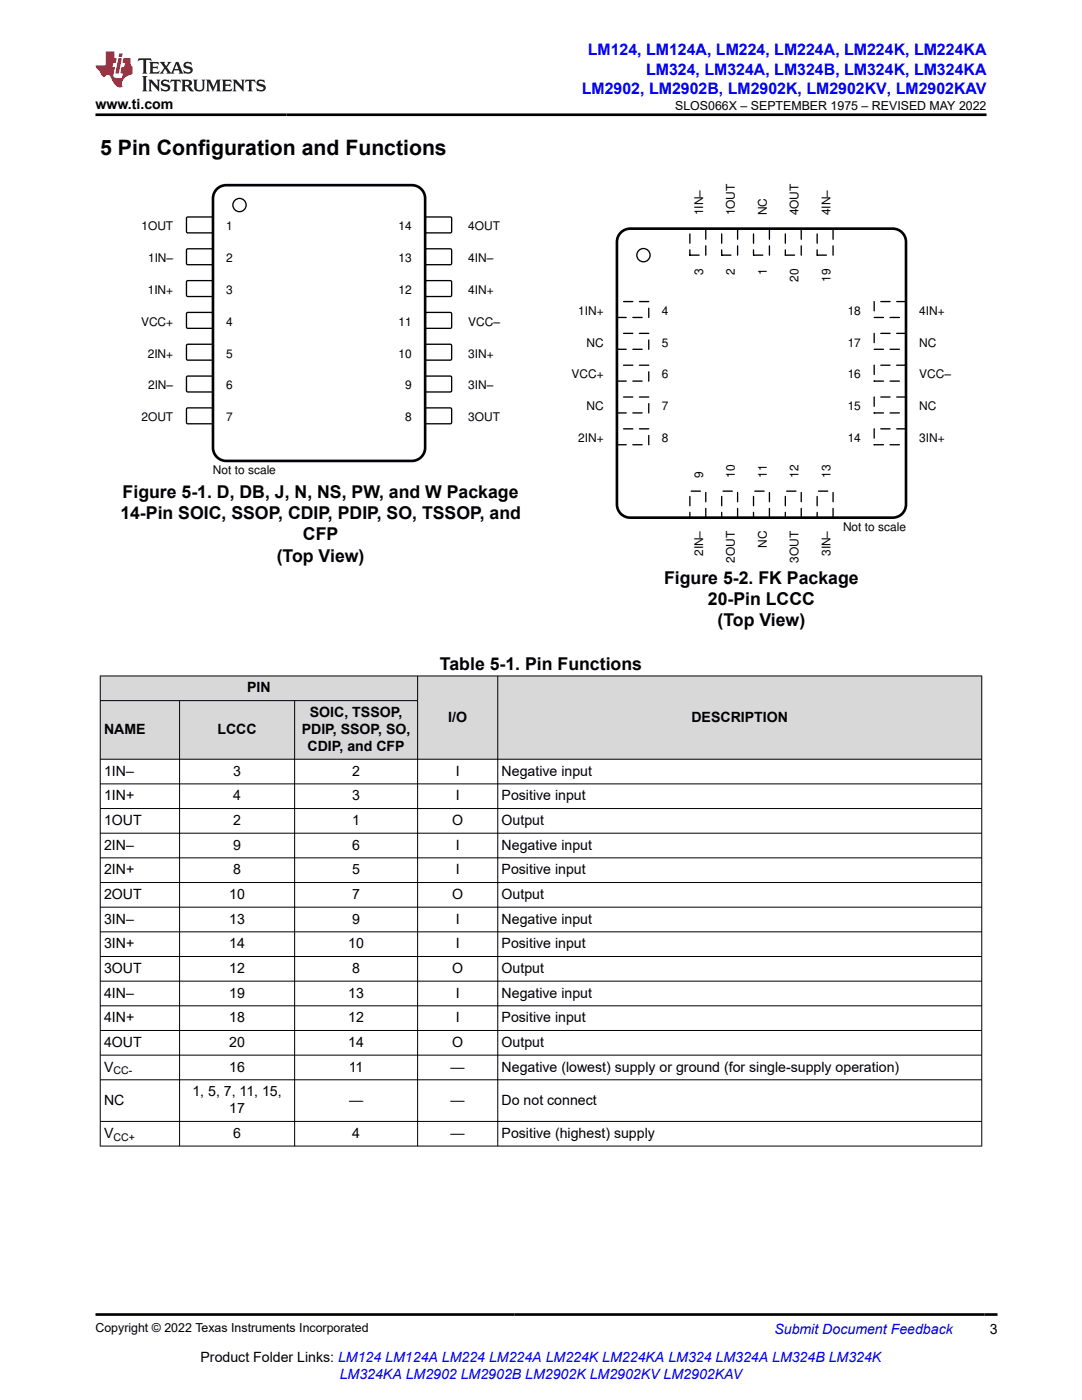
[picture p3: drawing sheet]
<svg xmlns="http://www.w3.org/2000/svg" width="216mm" height="279mm" viewBox="0 0 216 279" stroke-linecap="round" stroke-linejoin="round" font-family="sans-serif">
<path d="M37.3 43.3h5.1l.1 .3v2.7l-.3 .2-4.9-.1-.1-.2v-2.6z" fill="none" stroke="#000" stroke-width=".26"/>
<path d="M85 43.3h5l.1 .3v2.7l-.2 .2-4.9-.1-.2-.2v-2.6z" fill-rule="evenodd" fill="#fff"/>
<path d="M85 43.3h5l.1 .3v2.7l-.2 .2-4.9-.1-.2-.2v-2.6z" fill="none" stroke="#000" stroke-width=".26"/>
<path d="M37.3 49.7h5.1l.1 .2v2.8l-.3 .1h-4.9l-.1-.2v-2.7z" fill-rule="evenodd" fill="#fff"/>
<path d="M37.3 49.7h5.1l.1 .2v2.8l-.3 .1h-4.9l-.1-.2v-2.7z" fill="none" stroke="#000" stroke-width=".26"/>
<path d="M85 49.7h5l.1 .2v2.8l-.2 .1h-4.9l-.2-.2v-2.7z" fill-rule="evenodd" fill="#fff"/>
<path d="M85 49.7h5l.1 .2v2.8l-.2 .1h-4.9l-.2-.2v-2.7z" fill="none" stroke="#000" stroke-width=".26"/>
<path d="M37.3 56h5.1l.1 .3v2.7l-.3 .2-4.9-.1-.1-.2v-2.6z" fill-rule="evenodd" fill="#fff"/>
<path d="M37.3 56h5.1l.1 .3v2.7l-.3 .2-4.9-.1-.1-.2v-2.6z" fill="none" stroke="#000" stroke-width=".26"/>
<path d="M85 56h5l.1 .3v2.7l-.2 .2-4.9-.1-.2-.2v-2.6z" fill-rule="evenodd" fill="#fff"/>
<path d="M85 56h5l.1 .3v2.7l-.2 .2-4.9-.1-.2-.2v-2.6z" fill="none" stroke="#000" stroke-width=".26"/>
<path d="M37.3 62.4h5.1l.1 .2v2.8l-.3 .1h-4.9l-.1-.2v-2.7z" fill-rule="evenodd" fill="#fff"/>
<path d="M37.3 62.4h5.1l.1 .2v2.8l-.3 .1h-4.9l-.1-.2v-2.7z" fill="none" stroke="#000" stroke-width=".26"/>
<path d="M85 62.4h5l.1 .2v2.8l-.2 .1h-4.9l-.2-.2v-2.7z" fill-rule="evenodd" fill="#fff"/>
<path d="M85 62.4h5l.1 .2v2.8l-.2 .1h-4.9l-.2-.2v-2.7z" fill="none" stroke="#000" stroke-width=".26"/>
<path d="M37.3 68.7h5.1l.1 .3v2.7l-.3 .2-4.9-.1-.1-.2v-2.6z" fill-rule="evenodd" fill="#fff"/>
<path d="M37.3 68.7h5.1l.1 .3v2.7l-.3 .2-4.9-.1-.1-.2v-2.6z" fill="none" stroke="#000" stroke-width=".26"/>
<path d="M85 68.7h5l.1 .3v2.7l-.2 .2-4.9-.1-.2-.2v-2.6z" fill-rule="evenodd" fill="#fff"/>
<path d="M85 68.7h5l.1 .3v2.7l-.2 .2-4.9-.1-.2-.2v-2.6z" fill="none" stroke="#000" stroke-width=".26"/>
<path d="M37.3 75.1h5.1l.1 .2v2.8l-.3 .1h-4.9l-.1-.2v-2.7z" fill-rule="evenodd" fill="#fff"/>
<path d="M37.3 75.1h5.1l.1 .2v2.8l-.3 .1h-4.9l-.1-.2v-2.7z" fill="none" stroke="#000" stroke-width=".26"/>
<path d="M85 75.1h5l.1 .2v2.8l-.2 .1h-4.9l-.2-.2v-2.7z" fill-rule="evenodd" fill="#fff"/>
<path d="M85 75.1h5l.1 .2v2.8l-.2 .1h-4.9l-.2-.2v-2.7z" fill="none" stroke="#000" stroke-width=".26"/>
<path d="M37.2 81.5l.3-.1h4.9l.1 .3v2.7l-.3 .2-4.9-.1-.1-.2z" fill-rule="evenodd" fill="#fff"/>
<path d="M37.2 81.5l.3-.1h4.9l.1 .3v2.7l-.3 .2-4.9-.1-.1-.2z" fill="none" stroke="#000" stroke-width=".26"/>
<path d="M84.9 81.5l.2-.1h4.9l.1 .3v2.7l-.2 .2-4.9-.1-.2-.2z" fill-rule="evenodd" fill="#fff"/>
<g fill="none" stroke="#000" stroke-width=".26">
<path d="M84.9 81.5l.2-.1h4.9l.1 .3v2.7l-.2 .2-4.9-.1-.2-.2z"/>
<circle cx="47.8" cy="40.9" r="1.32"/>
</g>
<path d="M43.1 37.9a2.64 2.64 0 0 1 2-.9h37.1a2.65 2.65 0 0 1 2.6 2.6v49.7a2.65 2.65 0 0 1-2.6 2.7h-37.1a2.65 2.65 0 0 1-2.6-2.7v-49.7l.1-.6z" fill="none" stroke="#000" stroke-width=".53"/>
<path d="M123.1 60.2h6.4v3.2h-6.4z" fill-rule="evenodd" fill="#fff"/>
<path d="M123.1 60.2h6.4v3.2h-6.4z" fill="none" stroke="#000" stroke-width=".26" stroke-dasharray="1.9 1.3"/>
<path d="M123.1 66.5h6.4v3.2h-6.4z" fill-rule="evenodd" fill="#fff"/>
<path d="M123.1 66.5h6.4v3.2h-6.4z" fill="none" stroke="#000" stroke-width=".26" stroke-dasharray="1.9 1.3"/>
<path d="M123.1 72.9h6.4v3.2h-6.4z" fill-rule="evenodd" fill="#fff"/>
<path d="M123.1 72.9h6.4v3.2h-6.4z" fill="none" stroke="#000" stroke-width=".26" stroke-dasharray="1.9 1.3"/>
<path d="M123.1 79.2h6.4v3.2h-6.4z" fill-rule="evenodd" fill="#fff"/>
<path d="M123.1 79.2h6.4v3.2h-6.4z" fill="none" stroke="#000" stroke-width=".26" stroke-dasharray="1.9 1.3"/>
<path d="M123.1 85.6h6.4v3.2h-6.4z" fill-rule="evenodd" fill="#fff"/>
<path d="M123.1 85.6h6.4v3.2h-6.4z" fill="none" stroke="#000" stroke-width=".26" stroke-dasharray="1.9 1.3"/>
<path d="M137.7 98h3.1v5.3h-3.1z" fill-rule="evenodd" fill="#fff"/>
<path d="M137.7 98h3.1v5.3h-3.1z" fill="none" stroke="#000" stroke-width=".26" stroke-dasharray="1.9 1.3"/>
<path d="M144 98h3.2v5.3h-3.2z" fill-rule="evenodd" fill="#fff"/>
<path d="M144 98h3.2v5.3h-3.2z" fill="none" stroke="#000" stroke-width=".26" stroke-dasharray="1.9 1.3"/>
<path d="M150.4 98h3.1v5.3h-3.1z" fill-rule="evenodd" fill="#fff"/>
<path d="M150.4 98h3.1v5.3h-3.1z" fill="none" stroke="#000" stroke-width=".26" stroke-dasharray="1.9 1.3"/>
<path d="M156.7 98h3.2v5.3h-3.2z" fill-rule="evenodd" fill="#fff"/>
<path d="M156.7 98h3.2v5.3h-3.2z" fill="none" stroke="#000" stroke-width=".26" stroke-dasharray="1.9 1.3"/>
<path d="M163.1 98h3.1v5.3h-3.1z" fill-rule="evenodd" fill="#fff"/>
<path d="M163.1 98h3.1v5.3h-3.1z" fill="none" stroke="#000" stroke-width=".26" stroke-dasharray="1.9 1.3"/>
<path d="M174.4 85.6h6.4v3.2h-6.4z" fill-rule="evenodd" fill="#fff"/>
<path d="M174.4 85.6h6.4v3.2h-6.4z" fill="none" stroke="#000" stroke-width=".26" stroke-dasharray="1.9 1.3"/>
<path d="M174.4 79.2h6.4v3.2h-6.4z" fill-rule="evenodd" fill="#fff"/>
<path d="M174.4 79.2h6.4v3.2h-6.4z" fill="none" stroke="#000" stroke-width=".26" stroke-dasharray="1.9 1.3"/>
<path d="M174.4 72.9h6.4v3.2h-6.4z" fill-rule="evenodd" fill="#fff"/>
<path d="M174.4 72.9h6.4v3.2h-6.4z" fill="none" stroke="#000" stroke-width=".26" stroke-dasharray="1.9 1.3"/>
<path d="M174.4 66.5h6.4v3.2h-6.4z" fill-rule="evenodd" fill="#fff"/>
<path d="M174.4 66.5h6.4v3.2h-6.4z" fill="none" stroke="#000" stroke-width=".26" stroke-dasharray="1.9 1.3"/>
<path d="M174.4 60.2h6.4v3.2h-6.4z" fill-rule="evenodd" fill="#fff"/>
<path d="M174.4 60.2h6.4v3.2h-6.4z" fill="none" stroke="#000" stroke-width=".26" stroke-dasharray="1.9 1.3"/>
<path d="M163.1 45.6h3.1v5.3h-3.1z" fill-rule="evenodd" fill="#fff"/>
<path d="M163.1 45.6h3.1v5.3h-3.1z" fill="none" stroke="#000" stroke-width=".26" stroke-dasharray="1.9 1.3"/>
<path d="M156.7 45.6h3.2v5.3h-3.2z" fill-rule="evenodd" fill="#fff"/>
<path d="M156.7 45.6h3.2v5.3h-3.2z" fill="none" stroke="#000" stroke-width=".26" stroke-dasharray="1.9 1.3"/>
<path d="M150.4 45.6h3.1v5.3h-3.1z" fill-rule="evenodd" fill="#fff"/>
<path d="M150.4 45.6h3.1v5.3h-3.1z" fill="none" stroke="#000" stroke-width=".26" stroke-dasharray="1.9 1.3"/>
<path d="M144 45.6h3.2v5.3h-3.2z" fill-rule="evenodd" fill="#fff"/>
<path d="M144 45.6h3.2v5.3h-3.2z" fill="none" stroke="#000" stroke-width=".26" stroke-dasharray="1.9 1.3"/>
<path d="M137.7 45.6h3.1v5.3h-3.1z" fill-rule="evenodd" fill="#fff"/>
<path d="M137.7 45.6h3.1v5.3h-3.1z" fill="none" stroke="#000" stroke-width=".26" stroke-dasharray="1.9 1.3"/>
<circle cx="128.4" cy="50.9" r="1.32" fill="none" stroke="#000" stroke-width=".26"/>
<path d="M124.1 46.2l1-.5 .6-.1h52.4a2.65 2.65 0 0 1 2.7 2.7v52.4a2.65 2.65 0 0 1-2.7 2.6h-52.4a2.65 2.65 0 0 1-2.6-2.6v-52.4a2.64 2.64 0 0 1 1-2.1z" fill="none" stroke="#000" stroke-width=".53"/>
<g fill="#d8d8d8">
<path d="M20 134.9h175.9v4.9h-175.9z" fill-rule="evenodd"/>
<path d="M20.1 135h63.2v4.8h-63.2z" fill-rule="evenodd"/>
<path d="M83.4 135h15.9v16.5h-15.9z" fill-rule="evenodd"/>
<path d="M99.4 135h96.4v16.5h-96.4z" fill-rule="evenodd"/>
<path d="M20.1 139.9h15.7v11.6h-15.7z" fill-rule="evenodd"/>
<path d="M35.9 139.9h22.8v11.6h-22.8z" fill-rule="evenodd"/>
<path d="M58.9 139.9h24.4v11.6h-24.4z" fill-rule="evenodd"/>
</g>
<g fill="none" stroke="#000" stroke-width=".2">
<path d="M19.9 134.9h176.1M19.9 139.8h63.5M20 134.8v94M35.8 139.8v89M58.8 139.8v89M83.3 134.8v94M99.3 134.8v94M195.9 134.8v94M19.9 156.4h176.1M196 151.5h-176.1M19.9 161.4h176.1M19.9 166.3h176.1"/>
<path d="M19.9 171.2h176.1M19.9 176.1h176.1M19.9 181h176.1M19.9 186h176.1M19.9 190.9h176.1M19.9 195.8h176.1M19.9 200.7h176.1M19.9 205.7h176.1M19.9 210.6h176.1M19.9 215.5h176.1M19.9 223.8h176.1M19.9 228.7h176.1"/>
</g>
<path d="M27.7 11.6l-.2 .6 .5-.2h.6v.1v2.2l-.2 .4h1l-.2-.4v-2.2v-.1h.5l.5 .2-.1-.6zM29.8 12.4l.2 .3v1.6l-.2 .4h1.9l.1-.6a1.08 1.08 0 0 1-1.3 .2v-.7h.6l.4 .2v-.7l-.4 .2h-.6v-.5l.2-.2a1 1 0 0 1 1 .3l-.1-.5zM31.8 12.4l1 1.1-1 1.2h.9l-.2-.2 .4-.8 .5 .8-.2 .2h1.6l-.2-.2 .1-.5h1l.1 .5-.1 .2h.9l-.2-.4-.8-1.9h-.5l-1 2.1-.8-1.1 .9-1h-.8l.2 .2-.5 .6-.3-.6 .1-.2zM35.2 12.8l.4 1h-.8zM36.8 12.5a.65 .65 0 0 0-.2 .7 .65 .65 0 0 0 .6 .5l.7 .1 .1 .3a.79 .79 0 0 1-.7 .4 .79 .79 0 0 1-.7-.5l.1 .7 .2-.1a.93 .93 0 0 0 1.1 0 .93 .93 0 0 0 .4-.9 1.46 1.46 0 0 0-1.2-.6l-.1-.3a1.09 1.09 0 0 1 1.2 .2l-.2-.6-.1 .1-.6-.2zM28.4 15.2l.2 .4v2.2l-.2 .4h1l-.2-.4v-2.2l.2-.4zM29.6 15.9l.2 .4v1.5l-.2 .4h.8l-.3-.4v-1.3l1.7 1.8v-2l.2-.4h-.8l.2 .2 .1 1.1-1.2-1.3zM32.3 16a.65 .65 0 0 0-.2 .8 .65 .65 0 0 0 .7 .4l.6 .2 .1 .2a.79 .79 0 0 1-.7 .4 .79 .79 0 0 1-.7-.5l.1 .7 .2-.1a.93 .93 0 0 0 1.1 .1 .93 .93 0 0 0 .4-1 1.46 1.46 0 0 0-1.2-.5l-.1-.4a1.09 1.09 0 0 1 1.2 .2l-.2-.6-.1 .1-.6-.1zM34.1 15.9l-.1 .6a.63 .63 0 0 1 .7-.3l.1 1.6-.3 .4h1l-.2-.4v-1.6a.66 .66 0 0 1 .8 .3l-.1-.6zM36.2 15.9l.2 .4v1.5l-.2 .4h.9l-.2-.2v-.7h.5l.1 .2a.79 .79 0 0 0 1.2 .6l-1-.9a.61 .61 0 0 0 .6-.6 .61 .61 0 0 0-.5-.7zM36.9 16.2h.2a.47 .47 0 0 1 .5 .1 .47 .47 0 0 1 .1 .5l-.2 .1-.6 .1zM38.5 15.9l.2 .2a2.27 2.27 0 0 0 .4 2 1.04 1.04 0 0 0 1.7-.7v-1.3l.2-.2h-.8l.2 .4v1.1a.6 .6 0 0 1-.6 .6 .6 .6 0 0 1-.6-.6v-1.1l.3-.4zM41.1 15.9l.2 .4v1.5l-.2 .4h.7l-.2-.4v-1.4l.9 1.9 .8-1.9v1.4l-.2 .4h1l-.3-.4v-1.5l.3-.4h-.8l-.7 1.5-.7-1.5zM44.3 15.9l.2 .4v1.5l-.2 .4h1.9l.1-.6a1.09 1.09 0 0 1-1.3 .2v-.7h.6l.4 .2v-.6l-.4 .2h-.6v-.6l.2-.1a1.01 1.01 0 0 1 1 .3l-.1-.6zM46.4 15.9l.3 .4v1.5l-.3 .4h.8l-.2-.4v-1.3l1.6 1.8v-2l.2-.4h-.7l.2 .2v1.1l-1.2-1.3zM49 15.9l-.1 .6a.63 .63 0 0 1 .8-.3v1.6l-.3 .4h1l-.2-.4v-1.6a.66 .66 0 0 1 .8 .3l-.1-.6zM51.4 16a.65 .65 0 0 0-.2 .8 .65 .65 0 0 0 .6 .4l.6 .2 .2 .2a.79 .79 0 0 1-.8 .4 .79 .79 0 0 1-.6-.5l.1 .7 .2-.1a.93 .93 0 0 0 1 .1 .93 .93 0 0 0 .5-1 1.46 1.46 0 0 0-1.3-.5l-.1-.4a1.09 1.09 0 0 1 1.3 .2l-.2-.6-.2 .1-.5-.1z" fill="#231f20"/>
<path d="M21.1 10.3v2.7h-2.1l.1 .4 .9 1a.95 .95 0 0 0 .9 .9 .59 .59 0 0 1 .6-.4 .59 .59 0 0 1 .5 .3l.4 .8a1.59 1.59 0 0 0 2.1 1.4 1.61 1.61 0 0 1 1-2.3l1-.3-.1-1.5a1.59 1.59 0 0 1-.4-1.7h-1.4l-.2 .9h.5l-.1 .9h-.5l-.2 .9v.3l.4 .1-.2 .9h-.6a.73 .73 0 0 1-1.1-.7l.3-1.5h-.5l.2-.9h.5l.2-.9h-.5v-1.3zM23.6 11.6l-.6 3.1h.7l.6-3.1zM23.8 10.7l-.1 .6h.7l.1-.6z" fill="#ed1c24"/>
<path d="M19 22.9h177.8M19.1 262.3h179.9" fill="none" stroke="#000" stroke-width=".53"/>
<text font-size="4.2" x="20" y="30.9">5 Pin Configuration and Functions</text>
<g font-size="3.5">
<text x="24.5" y="99.4">Figure 5-1. D, DB, J, N, NS, PW, and W Package</text>
<text x="24" y="103.6">14-Pin SOIC, SSOP, CDIP, PDIP, SO, TSSOP, and</text>
<text x="60.4" y="107.9">CFP</text>
<text x="55.2" y="112.1">(Top View)</text>
<text x="132.5" y="116.5">Figure 5-2. FK Package</text>
<text x="141.2" y="120.7">20-Pin LCCC</text>
<text x="143.2" y="124.9">(Top View)</text>
<text x="87.8" y="133.7">Table 5-1. Pin Functions</text>
</g>
<g font-size="3.2" fill="#00f">
<text x="117.3" y="11.1">LM124, LM124A, LM224, LM224A, LM224K, LM224KA</text>
<text x="128.9" y="14.9">LM324, LM324A, LM324B, LM324K, LM324KA</text>
<text x="116.1" y="18.7">LM2902, LM2902B, LM2902K, LM2902KV, LM2902KAV</text>
</g>
<g font-size="2.8">
<text x="19.1" y="21.8">www.ti.com</text>
<text x="49.3" y="138.2">PIN</text>
<text x="61.8" y="143.1">SOIC, TSSOP,</text>
<text x="20.8" y="146.5">NAME</text>
<text x="43.4" y="146.5">LCCC</text>
<text x="60.2" y="146.5">PDIP, SSOP, SO,</text>
<text x="61.4" y="149.9">CDIP, and CFP</text>
<text x="89.4" y="144">I/O</text>
<text x="138" y="144">DESCRIPTION</text>
<text x="20.8" y="154.8">1IN–</text>
<text x="46.5" y="154.8">3</text>
<text x="70.3" y="154.8">2</text>
<text x="90.9" y="154.8">I</text>
<text x="100.1" y="154.8">Negative input</text>
<text x="20.8" y="159.7">1IN+</text>
<text x="46.5" y="159.7">4</text>
<text x="70.3" y="159.7">3</text>
<text x="90.9" y="159.7">I</text>
<text x="100.1" y="159.7">Positive input</text>
<text x="20.8" y="164.6">1OUT</text>
<text x="46.5" y="164.6">2</text>
<text x="70.3" y="164.6">1</text>
<text x="90.2" y="164.6">O</text>
<text x="100.1" y="164.6">Output</text>
<text x="20.8" y="169.6">2IN–</text>
<text x="46.5" y="169.6">9</text>
<text x="70.3" y="169.6">6</text>
<text x="90.9" y="169.6">I</text>
<text x="100.1" y="169.6">Negative input</text>
<text x="20.8" y="174.5">2IN+</text>
<text x="20.8" y="179.4">2OUT</text>
<text x="45.7" y="179.4">10</text>
<text x="46.5" y="174.5">8</text>
<text x="70.3" y="174.5">5</text>
<text x="70.3" y="179.4">7</text>
<text x="90.2" y="179.4">O</text>
<text x="90.9" y="174.5">I</text>
<text x="100.1" y="174.5">Positive input</text>
<text x="100.1" y="179.4">Output</text>
<text x="20.8" y="184.3">3IN–</text>
<text x="45.7" y="184.3">13</text>
<text x="70.3" y="184.3">9</text>
<text x="90.9" y="184.3">I</text>
<text x="100.1" y="184.3">Negative input</text>
<text x="20.8" y="189.2">3IN+</text>
<text x="45.7" y="189.2">14</text>
<text x="69.5" y="189.2">10</text>
<text x="90.9" y="189.2">I</text>
<text x="100.1" y="189.2">Positive input</text>
<text x="20.8" y="194.2">3OUT</text>
<text x="45.7" y="194.2">12</text>
<text x="70.3" y="194.2">8</text>
<text x="90.2" y="194.2">O</text>
<text x="100.1" y="194.2">Output</text>
<text x="20.8" y="199.1">4IN–</text>
<text x="45.7" y="199.1">19</text>
<text x="69.5" y="199.1">13</text>
<text x="90.9" y="199.1">I</text>
<text x="100.1" y="199.1">Negative input</text>
<text x="20.8" y="204">4IN+</text>
<text x="20.8" y="208.9">4OUT</text>
<text x="45.7" y="204">18</text>
<text x="45.7" y="208.9">20</text>
<text x="69.5" y="204">12</text>
<text x="69.5" y="208.9">14</text>
<text x="90.2" y="208.9">O</text>
<text x="90.9" y="204">I</text>
<text x="100.1" y="204">Positive input</text>
<text x="100.1" y="208.9">Output</text>
<text x="20.8" y="213.8">V</text>
<text x="45.7" y="213.8">16</text>
<text x="69.6" y="213.8">11</text>
<text x="89.9" y="213.8">—</text>
<text x="100.1" y="213.8">Negative (lowest) supply or ground (for single-supply operation)</text>
<text x="20.8" y="220.5">NC</text>
<text x="38.4" y="218.8">1, 5, 7, 11, 15,</text>
<text x="69.6" y="220.5">—</text>
<text x="89.9" y="220.5">—</text>
<text x="100.1" y="220.5">Do not connect</text>
<text x="20.8" y="227.1">V</text>
<text x="45.7" y="222.2">17</text>
<text x="46.5" y="227.1">6</text>
<text x="70.3" y="227.1">4</text>
<text x="89.9" y="227.1">—</text>
<text x="100.1" y="227.1">Positive (highest) supply</text>
<text x="197.5" y="266.1">3</text>
<text x="40" y="271.7">Product Folder Links: LM124 LM124A LM224 LM224A LM224K LM224KA LM324 LM324A LM324B LM324K</text>
</g>
<g font-size="2.8" fill="#00f">
<text x="154.5" y="266.2">Submit Document Feedback</text>
<text x="67.8" y="275.1">LM324KA LM2902 LM2902B LM2902K LM2902KV LM2902KAV</text>
</g>
<g font-size="2.5">
<text x="134.7" y="21.9">SLOS066X – SEPTEMBER 1975 – REVISED MAY 2022</text>
<text x="19" y="265.9">Copyright © 2022 Texas Instruments Incorporated</text>
</g>
<g font-size="2.4">
<text x="28.2" y="45.9">1OUT</text>
<text x="45.1" y="45.9">1</text>
<text x="79.5" y="45.9">14</text>
<text x="93.4" y="45.9">4OUT</text>
<text x="140.3" y="43" transform="rotate(-90 140.3 43)">1IN±</text>
<text x="146.7" y="43" transform="rotate(-90 146.7 43)">1OUT</text>
<text x="153" y="43" transform="rotate(-90 153 43)">NC</text>
<text x="159.4" y="43" transform="rotate(-90 159.4 43)">4OUT</text>
<text x="165.7" y="43" transform="rotate(-90 165.7 43)">4IN±</text>
<text x="29.5" y="52.3">1IN±</text>
<text x="45.1" y="52.3">2</text>
<text x="79.5" y="52.3">13</text>
<text x="93.4" y="52.3">4IN±</text>
<text x="29.5" y="58.6">1IN+</text>
<text x="45.1" y="58.6">3</text>
<text x="79.5" y="58.6">12</text>
<text x="93.4" y="58.6">4IN+</text>
<text x="140.3" y="54.9" transform="rotate(-90 140.3 54.9)">3</text>
<text x="146.7" y="54.9" transform="rotate(-90 146.7 54.9)">2</text>
<text x="153" y="54.9" transform="rotate(-90 153 54.9)">1</text>
<text x="159.4" y="56.2" transform="rotate(-90 159.4 56.2)">20</text>
<text x="165.7" y="56.2" transform="rotate(-90 165.7 56.2)">19</text>
<text x="28.1" y="65">VCC+</text>
<text x="45.1" y="65">4</text>
<text x="79.5" y="65">11</text>
<text x="93.4" y="65">VCC±</text>
<text x="115.4" y="62.8">1IN+</text>
<text x="132.1" y="62.8">4</text>
<text x="169.1" y="62.8">18</text>
<text x="183.4" y="62.8">4IN+</text>
<text x="29.5" y="71.3">2IN+</text>
<text x="45.1" y="71.3">5</text>
<text x="79.5" y="71.3">10</text>
<text x="93.4" y="71.3">3IN+</text>
<text x="117" y="69.2">NC</text>
<text x="132.1" y="69.2">5</text>
<text x="169.1" y="69.2">17</text>
<text x="183.4" y="69.2">NC</text>
<text x="29.5" y="77.7">2IN±</text>
<text x="45.1" y="77.7">6</text>
<text x="80.9" y="77.7">9</text>
<text x="93.4" y="77.7">3IN±</text>
<text x="114" y="75.5">VCC+</text>
<text x="132.1" y="75.5">6</text>
<text x="169.1" y="75.5">16</text>
<text x="183.4" y="75.5">VCC±</text>
<text x="117" y="81.9">NC</text>
<text x="132.1" y="81.9">7</text>
<text x="169.1" y="81.9">15</text>
<text x="183.4" y="81.9">NC</text>
<text x="28.2" y="84">2OUT</text>
<text x="45.1" y="84">7</text>
<text x="80.9" y="84">8</text>
<text x="93.4" y="84">3OUT</text>
<text x="115.4" y="88.2">2IN+</text>
<text x="132.1" y="88.2">8</text>
<text x="169.1" y="88.2">14</text>
<text x="183.4" y="88.2">3IN+</text>
<text x="42.5" y="94.6">Not to scale</text>
<text x="140.3" y="95.4" transform="rotate(-90 140.3 95.4)">9</text>
<text x="146.7" y="95.4" transform="rotate(-90 146.7 95.4)">10</text>
<text x="153" y="95.4" transform="rotate(-90 153 95.4)">11</text>
<text x="159.4" y="95.4" transform="rotate(-90 159.4 95.4)">12</text>
<text x="165.7" y="95.4" transform="rotate(-90 165.7 95.4)">13</text>
<text x="168.2" y="106">Not to scale</text>
<text x="140.3" y="111" transform="rotate(-90 140.3 111)">2IN±</text>
<text x="146.7" y="112.3" transform="rotate(-90 146.7 112.3)">2OUT</text>
<text x="153" y="109.4" transform="rotate(-90 153 109.4)">NC</text>
<text x="159.4" y="112.3" transform="rotate(-90 159.4 112.3)">3OUT</text>
<text x="165.7" y="111" transform="rotate(-90 165.7 111)">3IN±</text>
</g>
<g font-size="2.1">
<text x="22.6" y="214.4">CC-</text>
<text x="22.6" y="227.6">CC+</text>
</g>
</svg>
